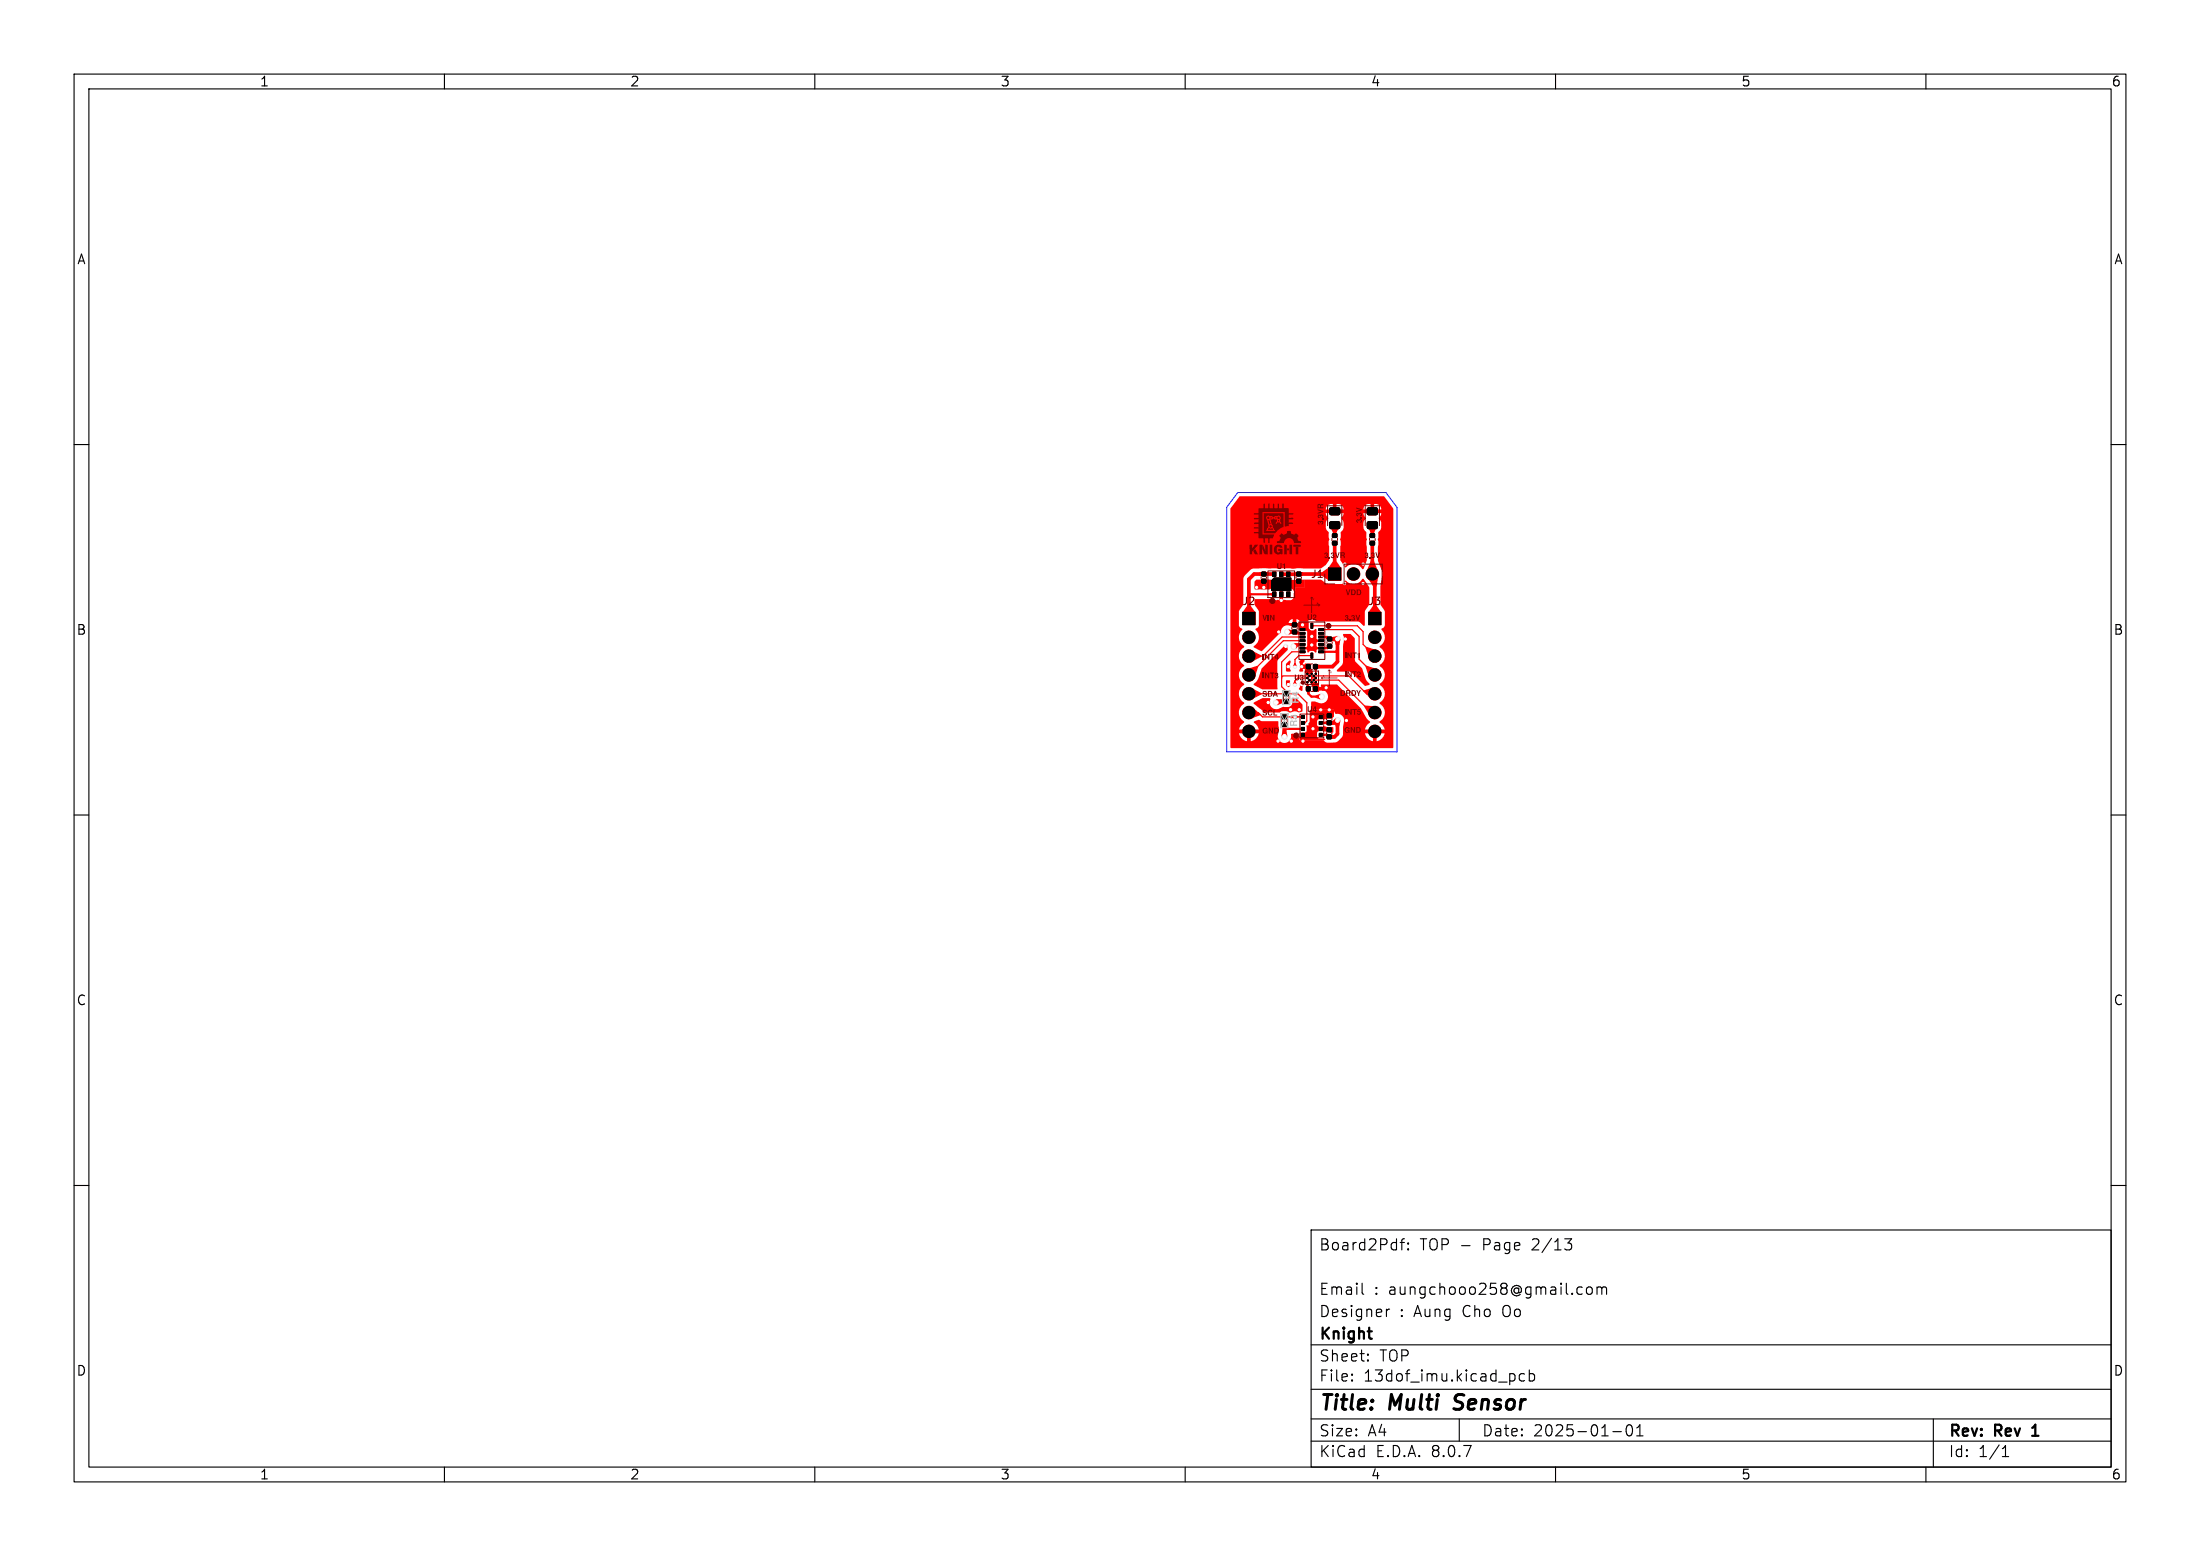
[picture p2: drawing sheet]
<svg xmlns="http://www.w3.org/2000/svg" width="297mm" height="210mm" viewBox="0 0 297 210" stroke-linecap="round" stroke-linejoin="round" font-family="sans-serif">
<g fill="#f00" stroke="#f00" stroke-width=".14">
<path d="M170.3 77.2h.6v.5h-.6z"/>
<path d="M170.3 78.2h.6v.5h-.6z"/>
<path d="M171.8 79.9h.4v.6h-.4z"/>
<path d="M172.7 79.9h.5v.6h-.5z"/>
<path d="M173.7 79.9h.4v.6h-.4z"/>
<path d="M173.7 77.2h.4v.6h-.4z"/>
<path d="M172.7 77.2h.5v.6h-.5z"/>
<path d="M171.8 77.2h.4v.6h-.4z"/>
<path d="M171.7 78.3l.3-.3h2.3v1.7h-2.6z"/>
<path d="M179.3 76.6h1.7v1.7h-1.7z"/>
<path d="M173.4 94.4h.5v.5h-.5z"/>
<path d="M173.4 93.4h.5v.5h-.5z"/>
<path d="M173.1 97.5h.6v.5h-.6z"/>
<path d="M173.1 96.5h.6v.5h-.6z"/>
<path d="M179.9 73.1h.6v.4h-.6z"/>
<path d="M179.9 72.1h.6v.4h-.6z"/>
<path d="M175.1 77.2h.5v.5h-.5z"/>
<path d="M175.1 78.2h.5v.5h-.5z"/>
<path d="M174.5 85.1h.5v.4h-.5z"/>
<path d="M174.5 84.1h.5v.5h-.5z"/>
<path d="M184.6 68.6l1.2-.1 .2 .3-.1 .5-.2 .2h-1l-.1-.2z"/>
<path d="M184.6 70.5l1.2-.1 .2 .2-.1 .6-.2 .2h-1l-.1-.3z"/>
<path d="M177.3 89.7h.5v.5h-.5z"/>
<path d="M176.4 89.7h.5v.5h-.5z"/>
<path d="M179.2 99.2h.5v.5h-.5z"/>
<path d="M179.2 98.3h.5v.4h-.5z"/>
<path d="M179.6 68.6l1.1-.1 .2 .3v.5l-.3 .2h-1l-.1-.2z"/>
<path d="M179.6 70.5l1.1-.1 .2 .2v.6l-.3 .2h-1l-.1-.3z"/>
<path d="M179.2 97.3h.5v.5h-.5z"/>
<path d="M179.2 96.4h.5v.4h-.5z"/>
<path d="M175.7 99h.4v.4h-.4z"/>
<path d="M175.7 98.2h.4v.4h-.4z"/>
<path d="M175.7 97.4h.4v.4h-.4z"/>
<path d="M175.7 96.6h.4v.4h-.4z"/>
<path d="M178.1 96.6h.4v.4h-.4z"/>
<path d="M178.1 97.4h.4v.4h-.4z"/>
<path d="M178.1 98.2h.4v.4h-.4z"/>
<path d="M178.1 99h.4v.4h-.4z"/>
<path d="M176.4 92.7h.5v.5h-.5z"/>
<path d="M177.3 92.7h.5v.5h-.5z"/>
<path d="M185 73.1h.5v.4h-.5z"/>
<path d="M185 72.1h.5v.4h-.5z"/>
<path d="M179.2 86h.6v.5h-.6z"/>
<path d="M179.2 87h.6v.4h-.6z"/>
<path d="M178 84.8h.7v.3h-.7z"/>
<path d="M178 85.3h.7v.3h-.7z"/>
<path d="M178 85.8h.7v.3h-.7z"/>
<path d="M178 86.3h.7v.3h-.7z"/>
<path d="M178 86.8h.7v.3h-.7z"/>
<path d="M178 87.3h.7v.3h-.7z"/>
<path d="M178 87.8h.7v.3h-.7z"/>
<path d="M177 88.1h.2v.7h-.2z"/>
<path d="M175.5 87.8h.7v.3h-.7z"/>
<path d="M175.5 87.3h.7v.3h-.7z"/>
<path d="M175.5 86.8h.7v.3h-.7z"/>
<path d="M175.5 86.3h.7v.3h-.7z"/>
<path d="M175.5 85.8h.7v.3h-.7z"/>
<path d="M175.5 85.3h.7v.3h-.7z"/>
<path d="M175.5 84.8h.7v.3h-.7z"/>
<path d="M177 84.1h.2v.7h-.2z"/>
<path d="M184.8 82.6h1.7v1.7h-1.7z"/>
<path d="M167.8 82.6h1.7v1.7h-1.7z"/>
<circle cx="176.5" cy="92.1" r=".1"/>
<circle cx="176.5" cy="91.5" r=".1"/>
<circle cx="176.5" cy="90.9" r=".1"/>
<circle cx="176.8" cy="91.8" r=".1"/>
<circle cx="176.8" cy="91.2" r=".1"/>
<circle cx="177.1" cy="92.1" r=".1"/>
<circle cx="177.1" cy="90.9" r=".1"/>
<circle cx="177.3" cy="91.8" r=".1"/>
<circle cx="177.3" cy="91.2" r=".1"/>
<circle cx="177.6" cy="92.1" r=".1"/>
<circle cx="177.6" cy="91.5" r=".1"/>
<circle cx="177.6" cy="90.9" r=".1"/>
<circle cx="182.7" cy="77.5" r=".85"/>
<circle cx="185.3" cy="77.5" r=".85"/>
<circle cx="185.6" cy="86" r=".85"/>
<circle cx="185.6" cy="88.6" r=".85"/>
<circle cx="185.6" cy="91.1" r=".85"/>
<circle cx="185.6" cy="93.6" r=".85"/>
<circle cx="185.6" cy="96.2" r=".85"/>
<circle cx="185.6" cy="98.7" r=".85"/>
<circle cx="168.6" cy="86" r=".85"/>
<circle cx="168.6" cy="88.6" r=".85"/>
<circle cx="168.6" cy="91.1" r=".85"/>
<circle cx="168.6" cy="93.6" r=".85"/>
<circle cx="168.6" cy="96.2" r=".85"/>
<circle cx="168.6" cy="98.7" r=".85"/>
</g>
<g fill="#ececec" stroke="#ececec" stroke-width=".14">
<circle cx="173" cy="78.9" r=".3"/>
<circle cx="174.2" cy="95.8" r=".3"/>
<circle cx="172.5" cy="100" r=".3"/>
<circle cx="174.3" cy="100" r=".3"/>
<circle cx="174" cy="78.9" r=".3"/>
<circle cx="177.3" cy="98.4" r=".3"/>
<circle cx="173.9" cy="92.4" r=".3"/>
<circle cx="175.4" cy="95.8" r=".3"/>
<circle cx="181.5" cy="78.8" r=".3"/>
<circle cx="172.6" cy="85.3" r=".3"/>
<circle cx="179.5" cy="95.8" r=".3"/>
<circle cx="173.9" cy="90" r=".3"/>
<circle cx="175.8" cy="84.3" r=".3"/>
<circle cx="170.6" cy="79.3" r=".3"/>
<circle cx="173.6" cy="87.2" r=".3"/>
<circle cx="177.1" cy="85.9" r=".3"/>
<circle cx="184" cy="76.1" r=".3"/>
<circle cx="173" cy="81" r=".3"/>
<circle cx="181.8" cy="97.2" r=".3"/>
<circle cx="179" cy="92.8" r=".3"/>
<circle cx="178.3" cy="95.8" r=".3"/>
<circle cx="181.6" cy="76.1" r=".3"/>
<circle cx="172" cy="78.9" r=".3"/>
<circle cx="175.7" cy="90" r=".3"/>
<circle cx="177.1" cy="87.1" r=".3"/>
<circle cx="169.6" cy="79.3" r=".3"/>
<circle cx="171.2" cy="94.8" r=".3"/>
<circle cx="177.3" cy="96.8" r=".3"/>
<circle cx="181.6" cy="86.2" r=".3"/>
<circle cx="175.7" cy="92.4" r=".3"/>
<circle cx="184" cy="78.8" r=".3"/>
<circle cx="175.9" cy="100" r=".3"/>
<circle cx="174.8" cy="90" r=".25"/>
<circle cx="174.8" cy="92.4" r=".25"/>
<circle cx="180.6" cy="86.2" r=".4"/>
<circle cx="178.4" cy="94" r=".4"/>
<circle cx="173.4" cy="99.4" r=".4"/>
<circle cx="173.8" cy="85.3" r=".4"/>
<circle cx="180.6" cy="97.2" r=".4"/>
<circle cx="172.3" cy="94.8" r=".4"/>
<circle cx="174.7" cy="87.2" r=".4"/>
</g>
<path d="M176.6 90.1l-.1 .1v.7h.6M176.8 91.8l-.3 .3v.7M177.1 92.1l.1 .1h.3l.1-.1M177.6 90v.9" fill="none" stroke="#f00" stroke-width=".2"/>
<g fill="none" stroke="#f00" stroke-width=".16">
<path d="M168.6 96.2h1.3l.5 .6h4.4M168.6 93.6h6.6l1.2 1.2v2.5l-.2 .3h-.3M175.2 91.5h1.3M175.8 88h-1.4l-1.4 1.4v3.3l.6 .6v.3M175.8 86h-2.7l-2.6 2.6h-1.9M175.8 86.5h-2.5l-4.7 4.6M176.8 91.2h-3.6l-.2 .2M177.1 90.9v1.2M177.1 91.3l.1 .2h.4M177.1 88.5h-1.8l-.5 .5v1M177.1 84.5h6.1l.8 .7v1.8l1.6 1.6M177.3 91.8h3.4l4.4 4.4"/>
<path d="M177.3 91.2h4.8l2.4 2.4h1.1M178.4 85h4.2l.9 .9v3.1l2.1 2.1"/>
</g>
<g fill="none" stroke="#f00" stroke-width=".3">
<path d="M173 78.9v2.1M172 80.2h-3.2l-.2 .2M173.8 85.3h1l.1 .2h.9M175.8 85h.8l.5 .4v.9l.1 .2h1.2M175.8 87h-.8l-.3 .2M175.9 99.2v.8M175.9 98.4h-2.3l-.2 .2M176.6 92.9v.7l.4 .4h1.4M177.3 98.4l2.1 .1M178.3 99.2h.9l.2 .3M178.4 86h.8l.3 .2M179.5 97.6h-1.2"/>
<path d="M179.5 96.6h-1l-.2 .2h-1M179.5 87.2l-.3 .3h-1.7l-.4-.4-.4 .4h-.9M180.6 86.2v1.5l-.3 .3h-1.9"/>
</g>
<path d="M172 77.5h-2.7l-.7 .7v5.3M180.2 70.9v1.4M180.2 73.3v4.2h-7.2M185.3 70.9v1.4M185.3 73.3v4.2M185.6 77.8v5.7M173.4 97.8v1.6M173.6 94.7h-1.1l-.2 .1M175.7 90h.9M179 92.8l-.1 .2h-1.3M179.5 97.6h.7l.4-.4v1.8l-.4 .5h-.8M179.5 86.2h1.1v3.1l-.7 .7h-2.3" fill="none" stroke="#f00" stroke-width=".5"/>
<g fill="#f00">
<path d="M178.5 77.2l.8-.6 .9 .9-.9 .8-.8-.6z"/>
<path d="M173.4 93.2l.2-.1 .2 .3-.2 .2-.3-.2z"/>
<path d="M172.8 80.4h.3l.1 .5-.2 .1-.3-.1z"/>
<path d="M176.4 93.2l.2-.2 .3 .2-.1 .4h-.3z"/>
<path d="M168.9 87.8l1.4 .7v.1l-1.4 .7-.3-.7z"/>
<path d="M180.2 86.2h.8l-.2 .8h-.5z"/>
<path d="M180.2 97.2h.8l-.2 .8h-.5z"/>
<path d="M168.9 92.9l1.4 .6v.2l-1.4 .7-.3-.8z"/>
<path d="M179.7 86h.4v.5h-.4l-.2-.3z"/>
<path d="M175.4 86.4l.4 .1-.3 .1h-.1z"/>
<path d="M175.5 77.2h.4v.5h-.4l-.2-.2z"/>
<path d="M176.4 92.4h.2l.2 .3-.2 .3-.3-.2z"/>
<path d="M177.4 98.1l.5 .1v.3l-.5 .1-.1-.2z"/>
<path d="M175.3 83.9h1.5l-.1 .2v.9l.2 .1h.4l.2-.2h.2v1.3l.2 .3-.2 .3v.3l.2 .4-.1 .2-.1 .4-.4-.3-.4 .1-.2 .2a.28 .28 0 0 1-.3-.4l-.1-.2 .2-.4v-1.8l-.3-.2-.7-.1-.2-.1z"/>
<path d="M173.2 98.6h.5l.1 .8h-.8z"/>
<path d="M174 84.9l.6 .2v.3l-.6 .3-.2-.4z"/>
<path d="M175.5 98.2h.2l.2 .2-.2 .2-.2-.1z"/>
<path d="M184.3 87.4l.2-.1 1.4 .5-.3 .8-.8 .3z"/>
<path d="M178.3 99.2l.2-.2h.2v.3l-.2 .1z"/>
<path d="M175.9 97.6l.2-.2 .2 .1-.2 .2z"/>
<path d="M176.8 86.9l.3 .2 .1 .2-.5 .3z"/>
<path d="M179.7 71.4l.5-.5 .5 .5-.3 .5h-.5z"/>
<path d="M168.6 96.2l.6-.6 1 .8-1.3 .6z"/>
<path d="M184.2 95.3l.1-.1 1.3 .1v.9l-.8 .3z"/>
<path d="M185.3 81.8h.6l.5 .8-.8 .9-.8-.9z"/>
<path d="M175.4 87.9l.4 .1-.3 .1h-.1z"/>
<path d="M174.7 77.3l.4-.1 .2 .3v.3h-.6z"/>
<path d="M177.6 93.9l.6-.2 .2 .3-.2 .4-.6-.2z"/>
<path d="M174.7 89.5h.2l.1 .4-.2 .1-.2-.1z"/>
<path d="M177.3 90.2l.3-.2 .2 .2-.1 .4h-.2z"/>
<path d="M179 85.8l.6 .2-.1 .2-.3 .2-.2-.3z"/>
<path d="M176.3 91.4h.2v.2h-.2z"/>
<path d="M184.8 71.4l.5-.5 .5 .5-.3 .5h-.5z"/>
<path d="M174.7 86.8h.7v.3l-.4 .4-.3-.3z"/>
<path d="M175.8 99.4h.3l.1 .5-.3 .1-.3-.1z"/>
<path d="M177.4 91.7h.1v.2h-.1z"/>
<path d="M176.9 85.4l.2-.2 .3 .6-.6 .1z"/>
<path d="M184.3 89.9l.2-.1 1.4 .5-.3 .8-.8 .3z"/>
<path d="M180.2 86.4l.4-.2 .3 .2-.2 .6h-.3z"/>
<path d="M172.3 94.4h.8v.5l-.6 .3-.2-.4z"/>
<path d="M177.8 89.7h.3v.5l-.3 .1-.2-.3z"/>
<path d="M168.3 81.8h.6l.5 .8-.8 .9-.8-.9z"/>
<path d="M184.5 77.8a2.13 2.13 0 0 1 1.6-.3l-.3 1.6h-.5z"/>
<path d="M184.1 93.2l1.2-.3 .3 .7-.6 .6-1-.9z"/>
<path d="M177.1 84.5l.1-.2 .2 .1v.1l-.2 .1z"/>
<path d="M176.6 91.1h.2v.2h-.2z"/>
<path d="M174.2 85.1l.3-.1 .3 .3-.3 .3-.3-.2z"/>
<path d="M172.7 79l.3-.1 .2 .1-.1 .5h-.3z"/>
<path d="M169.4 78.5l.3-.3h1.8l.2 .1 4.5-.1v1h-1.4v.6h-.2l-.1-.3-.3-.1-.7 .1-.3 .3h-.5l-.1-.3-.3-.1h-.6l-.3 .2h-1.9l-.1-.2z"/>
<path d="M179.9 97.3l.4-.3 .3 .2 .1 .4-.8 .2z"/>
<path d="M185 75.8h.5l.5 1.3-.7 .4-.8-.4z"/>
<path d="M168.3 90.3l1.5-.4 .1 .1-.5 1.4-.8-.3z"/>
<path d="M179.6 97.3h.4v.5h-.4l-.1-.2z"/>
<path d="M171.6 80.1l.2-.1 .2 .2-.2 .2h-.2z"/>
<path d="M170 77.2h.4l.2 .3-.2 .2h-.4z"/>
<path d="M177 92.2h1.1v1.2h-.9v-.7l-.2-.4z"/>
<path d="M176.2 89.6h.9l-.1 .6 .2 .4a.19 .19 0 0 1 0 .3 .19 .19 0 0 1-.3 0l-.7-.1z"/>
<path d="M175.7 89.7h.6v.5l-.6 .1z"/>
<path d="M178.9 99l.6 .2-.1 .3-.3 .1-.2-.3z"/>
<path d="M177.4 91.1h.1v.2h-.1z"/>
<path d="M170.8 77.2h.4v.5h-.4l-.2-.2z"/>
<path d="M179.8 86l.8-.2v.8l-.8-.1z"/>
<path d="M175.4 85.9l.4 .1-.3 .1h-.1z"/>
<path d="M176.9 88.4h.1l.1 .1-.1 .1h-.1z"/>
<path d="M176.8 95.8h3.3v.9l-.3 .2-1 .2h-.8l-.2 .2v.5l.2 .3 .8-.1 1.2 .2-.1 .7-1.4-.2h-.5l-.2 .1v.7l.2 .2h.6a.26 .26 0 0 1 .3 .2h-3.4v-1.1l.7 .1 .2-.3v-.7h.2v-.3l.2-.2z"/>
<path d="M178.3 97.6l.2-.2h.2v.3l-.2 .1z"/>
<path d="M178.4 85l.3-.1h.1v.1l-.1 .1z"/>
<path d="M174.8 85.3l.3-.2 .2 .2v.3h-.6z"/>
<path d="M178.9 97.4l.3-.1 .2 .3-.2 .2-.3-.1z"/>
<path d="M179.6 99.2h.4v.5h-.4l-.2-.2z"/>
<path d="M177.1 87.1l.3-.2 .1 .7-.5-.3z"/>
<path d="M178.5 92.7l.4-.2 .1 .6-.5 .1z"/>
<path d="M179.9 75.8h.5l.6 .8-.8 .9-.9-.9z"/>
<path d="M177.4 96.5l.5 .1v.3l-.5 .1-.1-.2z"/>
<path d="M176.8 86l.6-.1-.1 .4-.2 .3z"/>
<path d="M169.3 94.8a2.46 2.46 0 0 1 2.1-.6l.1 .1a.94 .94 0 0 0 .1 1.1 .94 .94 0 0 0 1.1 .2l.5-.2h.7l.3-.1 .2-.3v-.7l.1-.1h.5l.8 .9v.9l-.4 .1-.6-.1-.7 .2-.4-.2h-.5l-.5 .2h-2l-1.4-1.2z"/>
<path d="M175.6 92.1l.3 .1-.1 .9a.25 .25 0 0 1-.4 0 .22 .22 0 0 1 .1-.4z"/>
<path d="M173.5 87.1h.3l.1 .6-1.3 1.3-.2 .3v3.7l-1.9 .1-1.2-.6v-.2l.3-.3 .3-.4 .4-1.4z"/>
<path d="M173.6 91.9l.4-.1 .2 .1-.1 .7a.13 .13 0 0 1-.1 .1 .13 .13 0 0 1-.1 0l-.3-.3z"/>
<path d="M181.3 85.6h1l.6 .6 .1 3a3.1 3.1 0 0 1 1.3 2.3l.6 .9-.6 .2-2-1.9-1.8-.1v-.2l.6-.6 .2-.4v-2.3l.2-.9z"/>
<path d="M174 89.2h.2v.1l-.1 .4a.76 .76 0 0 0 .1 .8l-.1 .1h-.4l-.1-.1v-.9z"/>
<path d="M175.4 89.2l.2-.1h.5l-.3 .6h.4v.5h-.4l.1 .3v.1h-.5v-.1a.99 .99 0 0 0 0-1.1z"/>
<path d="M169.4 80.9h2l.3 .1 2.7-.1 .2-.3v-.5l.2-.3v-.6h1.4v-1h2.1l1 .6h1.8l.3-.1 .2-.3a1.45 1.45 0 0 0 2.3-.3l.2 .1 .8 1.1v2.3l-.6 .9-.1 1.9h-.2l-.4-.4-.3-.1h-5.6l-.1-.1a.74 .74 0 0 0-1.1 .1h-1l-.2-.2-.3-.1v.5h.3v.5l-.8-.1a1.09 1.09 0 0 0-1.6 .9l-2.6 2.5-1-.5-.1-.1a1.44 1.44 0 0 0 .3-2.3v-.1a.68 .68 0 0 0 .5-.8h4.5v-.5l-.3 .1-.2 .4h-4l-.1-1.6-.5-.9z"/>
<path d="M167.3 67h19.5l1.3 1.6v32.3l-21.9 .1-.1-15h1.1l.1 .3a1.97 1.97 0 0 0 .7 1 1.42 1.42 0 0 0 0 2.5l-.1 .1a1.38 1.38 0 0 0 .1 2.4l-.1 .1a1.38 1.38 0 0 0 .1 2.5l-.1 .1a1.38 1.38 0 0 0 .1 2.4l-.6 .6-.1 .5h.9v.5h-.9l.3 .6 .5 .4h.3v-.9h.5v.9l.6-.2 .3-.4 .1-.4h-.9v-.5h.9l-.1-.5-.5-.6 .6-.2 .5 .1 2.1 .1 .2 1.1-.2 .6a.9 .9 0 0 0 .9 1.2 .9 .9 0 0 0 .9-1.1l.1-.2h.7l.1 .6 .3-.3v.6h3.2l.5 .3h1.2l.7-.7 .2-.2 .1-1.8a.91 .91 0 0 0-1.1-1.1l-.2-.4v-.2h-3.1v-1.1h.5l.6 .2a.91 .91 0 0 0 1.2-.9 .91 .91 0 0 0-1.2-.8v-.5h.3l-.1-.2 .1-.1h2.1l3.2 3.2 .7 1.3 .6 .5-.6 .6-.1 .5h.9v.5h-.9l.3 .6 .3 .3 .5 .1v-.9h.5v.9l.6-.2 .3-.4 .1-.4h-.9v-.5h.9l-.1-.5-.6-.6a1.42 1.42 0 0 0 0-2.4l.1-.2a1.38 1.38 0 0 0-.1-2.4l.1-.1a1.38 1.38 0 0 0-.1-2.4l.1-.2a1.38 1.38 0 0 0-.1-2.4l.1-.1a1.39 1.39 0 0 0 .2-2.2l.4-.6 .1-1.8-.6-1v-2.4l.2-1.7-.1-.5-.5-1.4 .1-2.5-.1-.3 .1-.8a.61 .61 0 0 1 .3-.6l.1-.2a1.13 1.13 0 0 0-.3-1.1l-.1-.2 .3-.3 .1-.3h-2.4v.3l.3 .4-.3 .3v.3a1.13 1.13 0 0 0 .2 1.1l.2 .2-.1 .6 .1 .3-.1 .3 .1 2.5-.4 1.1-.2 .1a1.4 1.4 0 0 0-2.2-.2l-.2-.1-.6-.9 .1-2.5-.1-.3 .1-.7a.38 .38 0 0 1 .2-.5 1.24 1.24 0 0 0 .2-1l-.4-.7 .3-.3 .1-.3h-2.4l.1 .3 .2 .4-.2 .3-.1 .3a1.13 1.13 0 0 0 .3 1.1l.1 .2v.6l.1 .3-.1 .3v2.5a2.3 2.3 0 0 1-1 1.1h-8h-1.2l-.4 .2-.8 .8-.1 .4v3.5l-.6 1v1.8l.1 .3 .3 .2v.1l-.4 .6-.1 .4h-1.1v-17.3h20.4a.77 .77 0 0 0-1-.7v.8h-.5v-.8h-.3l-.4 .2-.2 .5h-2.7a.77 .77 0 0 0-1-.7v.8h-.5v-.8h-.3l-.3 .2-.3 .5h-12.9z"/>
</g>
<g fill="#fff" stroke="#fff" stroke-width=".14">
<circle cx="173" cy="78.9" r=".15"/>
<circle cx="174.2" cy="95.8" r=".15"/>
<circle cx="172.5" cy="100" r=".15"/>
<circle cx="174.3" cy="100" r=".15"/>
<circle cx="174" cy="78.9" r=".15"/>
<circle cx="177.3" cy="98.4" r=".15"/>
<circle cx="173.9" cy="92.4" r=".15"/>
<circle cx="175.4" cy="95.8" r=".15"/>
<circle cx="181.5" cy="78.8" r=".15"/>
<circle cx="172.6" cy="85.3" r=".15"/>
<circle cx="179.5" cy="95.8" r=".15"/>
<circle cx="173.9" cy="90" r=".15"/>
<circle cx="175.8" cy="84.3" r=".15"/>
<circle cx="170.6" cy="79.3" r=".15"/>
<circle cx="173.6" cy="87.2" r=".15"/>
<circle cx="177.1" cy="85.9" r=".15"/>
<circle cx="184" cy="76.1" r=".15"/>
<circle cx="173" cy="81" r=".15"/>
<circle cx="181.8" cy="97.2" r=".15"/>
<circle cx="179" cy="92.8" r=".15"/>
<circle cx="178.3" cy="95.8" r=".15"/>
<circle cx="181.6" cy="76.1" r=".15"/>
<circle cx="172" cy="78.9" r=".15"/>
<circle cx="175.7" cy="90" r=".15"/>
<circle cx="177.1" cy="87.1" r=".15"/>
<circle cx="169.6" cy="79.3" r=".15"/>
<circle cx="171.2" cy="94.8" r=".15"/>
<circle cx="177.3" cy="96.8" r=".15"/>
<circle cx="181.6" cy="86.2" r=".15"/>
<circle cx="175.7" cy="92.4" r=".15"/>
<circle cx="184" cy="78.8" r=".15"/>
<circle cx="175.9" cy="100" r=".15"/>
<circle cx="174.8" cy="90" r=".1"/>
<circle cx="180.6" cy="86.2" r=".25"/>
<circle cx="178.4" cy="94" r=".25"/>
<circle cx="173.4" cy="99.4" r=".25"/>
<circle cx="173.8" cy="85.3" r=".25"/>
<circle cx="180.6" cy="97.2" r=".25"/>
<circle cx="172.3" cy="94.8" r=".25"/>
<circle cx="174.7" cy="87.2" r=".25"/>
<circle cx="180.2" cy="77.5" r=".5"/>
<circle cx="182.7" cy="77.5" r=".5"/>
<circle cx="185.3" cy="77.5" r=".5"/>
<circle cx="185.6" cy="83.5" r=".5"/>
<circle cx="185.6" cy="86" r=".5"/>
<circle cx="185.6" cy="88.6" r=".5"/>
<circle cx="185.6" cy="91.1" r=".5"/>
<circle cx="185.6" cy="93.6" r=".5"/>
<circle cx="185.6" cy="96.2" r=".5"/>
<circle cx="185.6" cy="98.7" r=".5"/>
<circle cx="168.6" cy="83.5" r=".5"/>
<circle cx="168.6" cy="86" r=".5"/>
<circle cx="168.6" cy="88.6" r=".5"/>
<circle cx="168.6" cy="91.1" r=".5"/>
<circle cx="168.6" cy="93.6" r=".5"/>
<circle cx="168.6" cy="96.2" r=".5"/>
<circle cx="168.6" cy="98.7" r=".5"/>
</g>
<g fill="#000">
<path d="M170.3 78.2h.6v.5h-.6zM170.3 77.2h.6v.5h-.6zM171.8 79.9h.5v.6h-.5zM171.8 77.2h.5v.6h-.5zM172.7 79.9h.5v.6h-.5zM172.7 77.2h.5v.6h-.5zM173.7 79.9h.5v.6h-.5zM173.7 77.2h.5v.6h-.5zM172 78h2.3v1.7h-2.7v-1.4zM175 78.2h.6v.5h-.6zM175 77.2h.6v.5h-.6zM179.9 73h.6v.6h-.6z"/>
<path d="M179.9 72h.6v.6h-.6zM179.5 70.5l.2-.2 1.1 .1 .1 .2v.7l-.3 .1h-1l-.2-.3zM179.6 68.5h1.2l.1 .3v.6l-.3 .1h-1l-.2-.2v-.6zM179.3 76.6h1.8v1.8h-1.8zM185 73h.6v.6h-.6zM185 72h.6v.6h-.6zM184.6 70.5l.2-.2 1.1 .1 .1 .2v.7l-.3 .1h-1.1l-.1-.3zM184.6 68.5h1.3l.1 .3v.6l-.3 .1h-1.1l-.1-.2v-.6zM167.7 82.6h1.8v1.8h-1.8zM173.1 97.5h.6v.5h-.6zM173.1 96.5h.6v.5h-.6zM173.3 94.4h.7v.5h-.7z"/>
<path d="M173.3 93.4h.7v.5h-.7zM174.5 85h.6v.6h-.6zM174.5 84.1h.6v.5h-.6zM175.7 98.9h.4v.5h-.4zM175.7 98.1h.4v.5h-.4zM175.7 97.3h.4v.5h-.4zM175.7 96.5h.4v.5h-.4zM175.5 87.8h.7v.3h-.7zM175.5 87.3h.7v.3h-.7zM175.5 86.8h.7v.3h-.7zM175.5 86.3h.7v.3h-.7zM175.5 85.8h.7v.3h-.7z"/>
<path d="M175.5 85.3h.7v.3h-.7zM175.5 84.8h.7v.3h-.7zM176.3 92.7h.6v.6h-.6zM176.3 89.7h.6v.6h-.6zM176.9 88.1h.4l-.1 .8-.3-.1zM176.9 84.1h.4l-.1 .7h-.3zM177.3 92.7h.6v.6h-.6zM177.3 89.7h.6v.6h-.6zM178.1 98.9h.4v.5h-.4zM178.1 98.1h.4v.5h-.4zM178.1 97.3h.4v.5h-.4zM178.1 96.5h.4v.5h-.4z"/>
<path d="M178 87.8h.7v.3h-.7zM178 87.3h.7v.3h-.7zM178 86.8h.7v.3h-.7zM178 86.3h.7v.3h-.7zM178 85.8h.7v.3h-.7zM178 85.3h.7v.3h-.7zM178 84.8h.7v.3h-.7zM179.1 99.2h.6v.5h-.6zM179.1 98.2h.6v.6h-.6zM179.1 97.3h.7v.5h-.7zM179.1 96.3h.7v.6h-.7zM179.2 86.9h.6v.6h-.6z"/>
<path d="M179.2 86h.6v.5h-.6zM184.7 82.6h1.8v1.8h-1.8z"/>
<circle cx="182.7" cy="77.5" r=".9"/>
<circle cx="185.3" cy="77.5" r=".9"/>
<circle cx="168.6" cy="98.7" r=".9"/>
<circle cx="168.6" cy="88.6" r=".9"/>
<circle cx="168.6" cy="86" r=".9"/>
<circle cx="168.6" cy="96.2" r=".9"/>
<circle cx="168.6" cy="93.6" r=".9"/>
<circle cx="168.6" cy="91.1" r=".9"/>
<circle cx="176.5" cy="90.9" r=".15"/>
<circle cx="176.5" cy="92.1" r=".15"/>
<circle cx="176.5" cy="91.5" r=".15"/>
<circle cx="176.8" cy="91.2" r=".15"/>
<circle cx="176.8" cy="91.8" r=".15"/>
<circle cx="177.1" cy="90.9" r=".15"/>
<circle cx="177.1" cy="92.1" r=".15"/>
<circle cx="177.3" cy="91.2" r=".15"/>
<circle cx="177.3" cy="91.8" r=".15"/>
<circle cx="177.6" cy="90.9" r=".15"/>
<circle cx="177.6" cy="92.1" r=".15"/>
<circle cx="177.6" cy="91.5" r=".15"/>
<circle cx="185.6" cy="98.7" r=".9"/>
<circle cx="185.6" cy="88.6" r=".9"/>
<circle cx="185.6" cy="96.2" r=".9"/>
<circle cx="185.6" cy="93.6" r=".9"/>
<circle cx="185.6" cy="91.1" r=".9"/>
<circle cx="185.6" cy="86" r=".9"/>
</g>
<g fill="#000" stroke="#000" stroke-width=".14">
<path d="M170.3 77.2h.6v.5h-.6zM170.3 78.2h.6v.5h-.6zM171.7 78.3l.3-.3h2.3v1.7h-2.6zM171.8 77.2h.4v.6h-.4zM172.7 77.2h.5v.6h-.5zM173.7 77.2h.4v.6h-.4zM175.1 77.2h.5v.5h-.5zM175.1 78.2h.5v.5h-.5zM179.9 73.1h.6v.4h-.6zM179.9 72.1h.6v.4h-.6zM179.6 68.6l1.1-.1 .2 .3v.5l-.3 .2h-1l-.1-.2zM179.6 70.5l1.1-.1 .2 .2v.6l-.3 .2h-1l-.1-.3z"/>
<path d="M185 73.1h.5v.4h-.5zM185 72.1h.5v.4h-.5zM184.6 68.6l1.2-.1 .2 .3-.1 .5-.2 .2h-1l-.1-.2zM184.6 70.5l1.2-.1 .2 .2-.1 .6-.2 .2h-1l-.1-.3zM171.8 79.9h.4v.6h-.4zM172.7 79.9h.5v.6h-.5zM173.1 97.5h.6v.5h-.6zM173.1 96.5h.6v.5h-.6zM173.4 94.4h.5v.5h-.5zM173.4 93.4h.5v.5h-.5zM173.7 79.9h.4v.6h-.4zM174.5 85.1h.5v.4h-.5z"/>
<path d="M174.5 84.1h.5v.5h-.5zM175.5 87.8h.7v.3h-.7zM175.5 87.3h.7v.3h-.7zM175.5 86.8h.7v.3h-.7zM175.5 86.3h.7v.3h-.7zM175.5 85.8h.7v.3h-.7zM175.5 85.3h.7v.3h-.7zM175.5 84.8h.7v.3h-.7zM175.7 99h.4v.4h-.4zM175.7 98.2h.4v.4h-.4zM175.7 97.4h.4v.4h-.4zM175.7 96.6h.4v.4h-.4z"/>
<path d="M176.4 92.7h.5v.5h-.5zM176.4 89.7h.5v.5h-.5zM177 88.1h.2v.7h-.2zM177 84.1h.2v.7h-.2zM177.3 92.7h.5v.5h-.5zM177.3 89.7h.5v.5h-.5zM178 84.8h.7v.3h-.7zM178 85.3h.7v.3h-.7zM178 85.8h.7v.3h-.7zM178 86.3h.7v.3h-.7zM178 86.8h.7v.3h-.7zM178 87.3h.7v.3h-.7z"/>
<path d="M178 87.8h.7v.3h-.7zM178.1 96.6h.4v.4h-.4zM178.1 97.4h.4v.4h-.4zM178.1 98.2h.4v.4h-.4zM178.1 99h.4v.4h-.4zM179.2 99.2h.5v.5h-.5zM179.2 98.3h.5v.4h-.5zM179.2 97.3h.5v.5h-.5zM179.2 96.4h.5v.4h-.5zM179.2 86h.6v.5h-.6zM179.2 87h.6v.4h-.6z"/>
<circle cx="176.5" cy="92.1" r=".1"/>
<circle cx="176.5" cy="90.9" r=".1"/>
<circle cx="176.5" cy="91.5" r=".1"/>
<circle cx="176.8" cy="91.2" r=".1"/>
<circle cx="176.8" cy="91.8" r=".1"/>
<circle cx="177.1" cy="92.1" r=".1"/>
<circle cx="177.1" cy="90.9" r=".1"/>
<circle cx="177.3" cy="91.2" r=".1"/>
<circle cx="177.3" cy="91.8" r=".1"/>
<circle cx="177.6" cy="92.1" r=".1"/>
<circle cx="177.6" cy="90.9" r=".1"/>
<circle cx="177.6" cy="91.5" r=".1"/>
</g>
<g fill="none" stroke="#800000" stroke-width=".14">
<path d="M170.3 77.8v.3M171 77.8v.3M171.2 77.1h3.6v3.6h-3.6zM175 77.8v.3M175.7 77.8v.3M178.9 77.5v1.3h1.3M179.8 72.6v.3M180.6 72.6v.3M181.5 76.1h5.1v2.7h-5.1zM184.3 70.9v-2.6h1.9v2.6M173 97.1v.3M173.3 94v.3"/>
<path d="M173.8 97.1v.3M174 94v.3M174.4 84.7v.2M175.1 84.7v.2M176.2 90.6h1.8v1.8h-1.8zM177 89.6h.2M177 90.3h.2"/>
</g>
<circle cx="171.8" cy="81.1" r=".35" fill="#800000" stroke="#800000" stroke-width=".14"/>
<g fill="#800000">
<path d="M179.6 90.6l.1 .1 .1-.1-.1 .3z"/>
<path d="M178.6 91.1l.1 .1 .1-.1v.3l-.1-.1-.1 .1 .1-.1z"/>
<path d="M179.2 90.6l.3-.3 .2 .3h-.2v.8h1.1v.2h-1.1v1h-.1v-1h-.9v.1a.2 .2 0 0 1-.2-.2 .2 .2 0 0 1 .2-.2v.1h.9v-.8z"/>
</g>
<path d="M179.2 70.9v-2.6h1.9v2.6M175.5 96.4h3.2v3.2h-3.2zM179.1 98.9v.2M179.1 97v.2M179.8 98.9v.2M179.8 97v.2" fill="none" stroke="#800000" stroke-width=".14"/>
<circle cx="175" cy="99.3" r=".35" fill="#800000" stroke="#800000" stroke-width=".14"/>
<g fill="#800000">
<path d="M177.2 80.8l.1 .1 .1-.1-.1 .2z"/>
<path d="M177.8 81.3l.1 .1v-.1l.1 .3-.1-.1-.2 .1 .1-.2z"/>
<path d="M176 81.6h1v-.8l-.1-.1a.2 .2 0 0 1 .2-.2 .2 .2 0 0 1 .2 .3h-.2v.8h.9v-.2l.2 .3-.2 .2v-.2h-.9v1.1h-.1v-1.1h-1z"/>
</g>
<path d="M184.9 72.6v.3M185.6 72.6v.3M177 92.6h.2M177 93.3h.2" fill="none" stroke="#800000" stroke-width=".14"/>
<g fill="#800000">
<path d="M173.8 74h.3v.3h-.3z"/>
<path d="M174.6 73.5h1v.3h-1z"/>
<path d="M174.9 73.8h.4v1h-.4z"/>
<path d="M171.5 69.8h.2v.2h-.2z"/>
<path d="M172.1 69.8h.2v.2h-.2z"/>
<path d="M170 73.5h.4v1.3h-.4z"/>
<path d="M172.5 70.2h.2v.2h-.2z"/>
<path d="M171.4 73.5h.4v1.3h-.4z"/>
<path d="M173.3 73.5h.4v1.3h-.3z"/>
<path d="M174.1 73.5h.3v1.3h-.3z"/>
<path d="M171.2 71.4l.1-.1h.2h.2l.1 .2h-.6z"/>
<path d="M170.4 73.5l.4 .9v-.9h.4v1.3a.53 .53 0 0 1-.7-.5z"/>
<path d="M171.2 70.2a.11 .11 0 0 1 .2 0 .11 .11 0 0 1 0 .1l.1 .2a.15 .15 0 0 1 .1 .2 .15 .15 0 0 1-.2 .1z"/>
<path d="M168.7 73.5h.3v.5l.4-.5h.5l-.9 1v.3h-.3z"/>
<path d="M169.4 74.1l.4 .7h-.4l-.2-.4z"/>
<path d="M172.2 73.7a.57 .57 0 0 1 .9 .2h-.3a.25 .25 0 0 0-.4-.1 .25 .25 0 0 0 0 .4 .24 .24 0 0 0 0 .3 .24 .24 0 0 0 .4-.1v-.1h-.2v-.2h.5v.7h-.2v-.1l-.4 .1a.67 .67 0 0 1-.3-1.1z"/>
<path d="M172.8 72.1a.36 .36 0 0 1 .5 .1l.4-.2 .2-.3h.3l.1 .3 .4 .2 .4-.2 .2 .3-.2 .3 .2 .3 .3 .2v.2h-.9a.67 .67 0 0 0-.7-.7 .67 .67 0 0 0-.7 .7h-.9v-.2l.3-.1 .2-.4-.2-.3z"/>
<path d="M170.6 69.3h2.7v1.8l-.7 .4-.4 .5h-1.6v-2.1h.3l.4 1-.1 .2-.3 .5h1.2l-.3-.4-.2-.9a.15 .15 0 0 1 0-.2 .15 .15 0 0 1 .2 0v-.1h.2l.1 .1h.3v.3l-.2 .2 .1 .1h.1a.26 .26 0 0 1 .3-.2 .26 .26 0 0 1 .2 .2h.1v-.2a.35 .35 0 0 1-.1-.5 .3 .3 0 0 0-.1-.4 .3 .3 0 0 0-.4 .1h-.3a.18 .18 0 0 1-.2 .1 .18 .18 0 0 1-.2-.1l-.6-.1-.1 .1-.1 .2h-.3z"/>
<path d="M169.9 68.6h.7v-.6a.16 .16 0 0 1 .2 .1 .16 .16 0 0 1 0 .2v.3h.4v-.6h.1l.1 .6h.4v-.6h.1l.1 .1v.5h.5v-.6h.1l.1 .6h.4v-.6h.1l.1 .6h.7v.7h.6a.16 .16 0 0 1-.1 .2 .16 .16 0 0 1-.2-.1h-.3v.5h.5l.1 .1-.6 .1v.4h.5l.1 .2h-.6v.3l-.6 .1v-2h-2.9l-.1 3h1.6l-.2 .6h-.4v.6l-.2-.1v-.5h-.4v.5l-.1 .1-.1-.6h-.6l-.1-.7h-.3a.15 .15 0 0 1-.2 0 .15 .15 0 0 1-.1-.2h.6v-.5h-.6v-.1h.6v-.5h-.6l.1-.2h.5v-.4l-.6-.1v-.1h.6v-.5h-.3a.16 .16 0 0 1-.2 .1 .16 .16 0 0 1-.1-.2h.6z"/>
<circle cx="171.2" cy="69.9" r=".15"/>
<circle cx="171.5" cy="71" r=".15"/>
<circle cx="172.6" cy="69.9" r=".15"/>
</g>
<path d="M175.4 83.9h3.5v5.1h-3.5zM179.1 86.6v.2M179.9 86.6v.2" fill="none" stroke="#800000" stroke-width=".14"/>
<circle cx="179.4" cy="84.5" r=".33" fill="#800000" stroke="#800000" stroke-width=".14"/>
<path d="M172.9 96.3h1v1.9h-1zM172.9 96.3l1 1.9M173.1 93.2h1v1.9h-1zM173.1 93.2l1 1.9M173.9 96.3l-1 1.9M174.1 93.2l-1 1.9" fill="none" stroke="#c0c0c0" stroke-width=".14"/>
<path d="M167.1 66.5h20l1.5 2v33h-23v-33z" fill="none" stroke="#00f" stroke-width=".14"/>
<g fill="none" stroke="#000" stroke-width=".15">
<path d="M10 10h277v190h-277zM12 12h273v186h-273zM60 10v2M110 10v2M160 10v2M210 10v2M260 10v2M10 60h2M285 60h2M10 110h2M285 110h2M10 160h2"/>
<path d="M177 166h108v32h-108zM183.9 173.2v1.3l.2 .2M187.2 176.7v1M187.6 176.7l-.3 .1-.1 .2M189 167.7h.6M189.6 167.2l-.3 .1-.1 .1v1.3M190.1 168.6h.1l-.1 .1M190.1 168.6h-.1l.1 .1M190.1 167.8v.1M190.1 168.6v.1M190.1 167.8h.1l-.1 .1M190.1 167.8h-.1l.1 .1"/>
<path d="M211.2 167.2h1l-.5 .6a.41 .41 0 0 1 .5 .3v.3l-.2 .2-.5 .1M213.5 173.7l.1 .1M213.6 174.6l-.1 .1M214.2 173.8a.41 .41 0 0 1 .4-.1 .41 .41 0 0 1 .4 .3v.4a.41 .41 0 0 1-.4 .3 .41 .41 0 0 1-.4-.3zM215.6 173.8a.37 .37 0 0 1 .6 .1M215.6 173.7v1M216.2 173.9l.3-.2 .3 .1 .1 .9M216.2 173.9v.8M285 160h2M60 198v2M110 198v2M160 198v2"/>
<path d="M177 194.5h108M177 191.5h108M177 187.5h108M177 181.5h108M182.5 186.3h.1l-.1 .1M182.5 186.3v.1M182.5 185.5v.1M182.5 185.5h.1l-.1 .1M184.7 183.6v.1M184.7 183.6h-.1l.1 .1M184.7 182.8v.1M184.7 182.8h-.1l.1 .1"/>
<path d="M197 191.5v3M204.5 185.5v.2v.6M205.8 185.5l-.4-.1-.3 .3v.4l.1 .2 .2 .1 .4-.1M206.5 185.5l.4-.1 .3 .3v.4l-.2 .2-.1 .1-.4-.1M206.5 184.9v1.5M210 198v2M217.7 193.2h1.2M219.7 192.4a.36 .36 0 0 1 .6 .2 .77 .77 0 0 1-.4 1.2 1 1 0 0 1-.2-1.4zM221 193.8h.8M221 192.7l.4-.4v1.5M260 198v2M261 191.5v6.5"/>
<path d="M270.3 196.6h.9M270.3 195.5l.4-.4v1.5"/>
</g>
<path d="M274.3 193.8h.9M274.5 192.6l-.2 .1" fill="none" stroke="#000" stroke-width=".3"/>
<path d="M196.3 190.1l.2 .1M196.6 188.4l-.1 .2v.4" fill="none" stroke="#000" stroke-width=".4"/>
<g font-size="2.8">
<text x="178" y="190.9">Title:</text>
<text x="187.7" y="190.9">Multi</text>
<text x="197.2" y="190.9">Sensor</text>
</g>
<g font-size="2.1">
<text x="178" y="169">Board2Pdf:</text>
<text x="191.7" y="169">TOP -</text>
<text x="200.3" y="169">Page</text>
<text x="207.1" y="169">2/13</text>
<text x="178" y="178">Designer</text>
<text x="178" y="175">Email</text>
<text x="185.5" y="175">: aungchooo258@gmail.com</text>
<text x="188.9" y="178">: Aung</text>
<text x="197.6" y="178">Cho</text>
<text x="203.1" y="178">Oo</text>
<text x="178" y="184">Sheet:</text>
<text x="178" y="181.2">Knight</text>
<text x="186.2" y="184">TOP</text>
<text x="178" y="186.7">File:</text>
<text x="184.1" y="186.7">13dof_imu.kicad_pcb</text>
<text x="178" y="196.9">KiCad</text>
<text x="178" y="194.1">Size:</text>
<text x="184.7" y="194.1">A4</text>
<text x="185.7" y="196.9">E.D.A.</text>
<text x="193.3" y="196.9">8.0.7</text>
<text x="200" y="194.1">Date:</text>
<text x="207" y="194.1">2025-01-01</text>
<text x="263" y="194.3">Rev:</text>
<text x="263" y="196.9">Id:</text>
<text x="267.1" y="196.9">1/1</text>
<text x="269.4" y="194.3">Rev</text>
<text x="275.1" y="194.3">1</text>
</g>
<g font-size="1.8">
<text x="35" y="11.9">1</text>
<text x="85" y="11.9">2</text>
<text x="135" y="11.9">3</text>
<text x="185" y="11.9">4</text>
<text x="235" y="11.9">5</text>
<text x="285" y="11.9">6</text>
<text x="10.3" y="35.9">A</text>
<text x="285.4" y="35.9">A</text>
<text x="10.3" y="85.9">B</text>
<text x="285.3" y="85.9">B</text>
<text x="10.3" y="135.9">C</text>
<text x="285.3" y="135.9">C</text>
<text x="10.3" y="185.9">D</text>
<text x="285.3" y="185.9">D</text>
<text x="35" y="199.9">1</text>
<text x="85" y="199.9">2</text>
<text x="135" y="199.9">3</text>
<text x="185" y="199.9">4</text>
<text x="235" y="199.9">5</text>
<text x="285" y="199.9">6</text>
</g>
<g font-size="1.4" fill="#800000">
<text x="167.6" y="81.9">J2</text>
<text x="176.9" y="78.2">J1</text>
<text x="184.6" y="81.9">J3</text>
</g>
<g font-size="1.4" fill="#c0c0c0">
<text x="175.6" y="95" transform="rotate(-90 175.6 95)">R4</text>
<text x="175.5" y="98.1" transform="rotate(-90 175.5 98.1)">R3</text>
</g>
<g font-size="1.1" fill="#800000">
<text x="178.8" y="70.8" transform="rotate(-90 178.8 70.8)">3.3VR</text>
<text x="184" y="70.6" transform="rotate(-90 184 70.6)">3.3V</text>
<text x="172.3" y="77.1">U1</text>
<text x="178.8" y="75.4">3.3VR</text>
<text x="184.2" y="75.4">3.3V</text>
<text x="170.4" y="83.9">VIN</text>
<text x="176.4" y="84">U2</text>
<text x="181.5" y="83.9">3.3V</text>
<text x="181.6" y="80.4">VDD</text>
<text x="170.4" y="89.2">INT4</text>
<text x="181.5" y="89">INT1</text>
<text x="170.4" y="94.2">SDA</text>
<text x="170.4" y="91.7">INT3</text>
<text x="174.7" y="92.1">U3</text>
<text x="180.9" y="94">DRDY</text>
<text x="181.5" y="91.5">INT2</text>
<text x="170.4" y="96.7">SCL</text>
<text x="170.4" y="99.1">GND</text>
<text x="176.5" y="96.4">U4</text>
<text x="181.5" y="99">GND</text>
<text x="181.5" y="96.6">INT5</text>
</g>
</svg>
